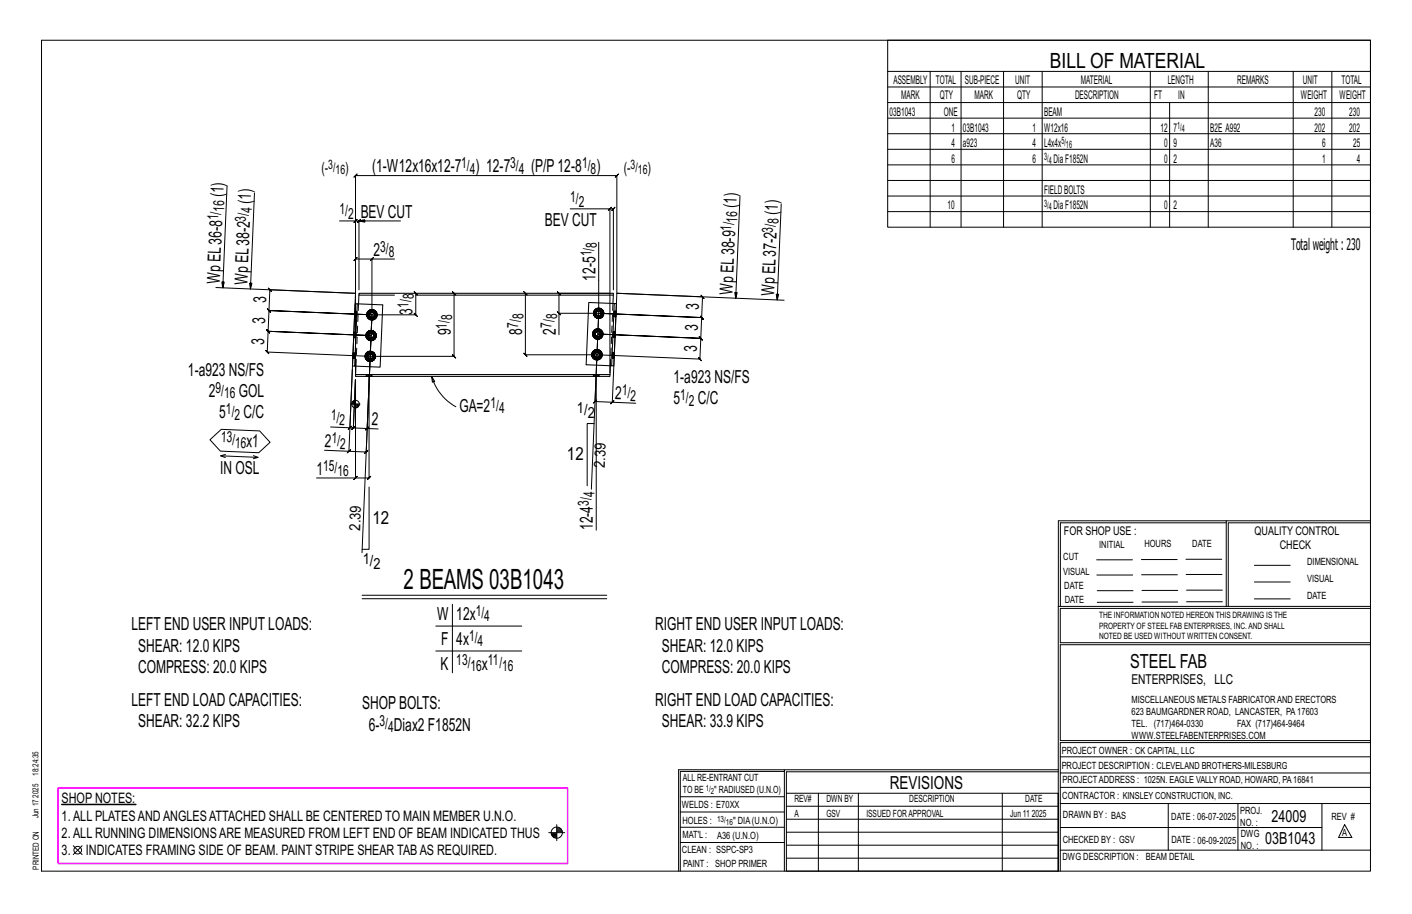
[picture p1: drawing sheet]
<svg xmlns="http://www.w3.org/2000/svg" width="432mm" height="279mm" viewBox="0 0 432 279" stroke-linecap="round" stroke-linejoin="round" font-family="sans-serif">
<path d="M18.9 245.8h22.7v.2h-22.7z" fill="#000" stroke="#000" stroke-width=".31"/>
<g fill="none" stroke="#000" stroke-width=".31">
<path d="M12.7 12.3h406.4v254h-406.4zM271.5 12.3h147.6v57.2h-147.6zM271.5 21.8h147.6M271.5 26.6h147.6M271.5 31.4h147.6M271.5 36.1h147.6M284.5 21.8v47.7M293.9 21.8v47.7M306.9 21.8v47.7M318.7 21.8v47.7M351.8 21.8v47.7M357.7 31.4v38.1"/>
<path d="M369.5 21.8v47.7M395.5 21.8v47.7M407.3 21.8v47.7M69.4 56.9l-1.3 31.1-.3-1.8 .8 .1-.5 1.7M77.8 59l-1.2 29.3-.3-1.7h.7l-.4 1.7M271.5 40.9h147.6M271.5 45.6h147.6M271.5 50.4h147.6M271.5 55.2h147.6M271.5 59.9h147.6M103.8 67.5h4.9l-.5 .5 1-1-.5 .5h1.1l-.5 .5 1-1-.5 .5v21.1M109.8 67.5l1.7 .4v-.7l-1.7 .3h12.7"/>
<path d="M113.2 79.7l1-1zM113.7 79.2h-5l.5-.5-1 1 .5-.5v34.8M120.6 79.2h-6.9v17h13.4l.5 .5-1-1 .5 .5v-6.5l.5 .5-1-1 .5 .5M174.4 63.8h12.1v50.2M183.1 74v21.8l-1.1 26.9-.6 .5 1.1-.9-.5 .4 5.2 .3M186.5 63.8h1.1l-.5 .5 1-1-.5 .5v24.8M187 63.3l-1 1zM226.3 60.1l-1.3 31.1-.3-1.8h.7l-.4 1.8M238.9 62.4l-1.2 29.3-.3-1.8 .7 .1-.4 1.7M271.5 64.7h147.6M66 87.9l42.7 1.8v-36l-.5 .5 1-1-.5 .5h79.9l-.5 .5 1-1-.5 .5v36l51.2 2.1M112.2 96.2h.5"/>
<path d="M112.3 95.7l.5 .1-.1 .4M112.7 97.3l.5 .3M112.7 96.2l.1 .4-.5 .2M112.8 95.8l.2-.3-.3-.3a1.52 1.52 0 0 0 0 2.1l.3-.3-.2-.4M113 97l.3 .2-.1 .4 .5 .2M113.2 94.8l-.5 .4M113.3 97.2l.4 .1v.5l.6-.2M113.7 96.8l-3 72.2M113.7 94.7l-.5 .1 .1 .5-.3 .2M113.7 95.2l.4 .1 .2-.5 .5 .4-.3 .3M114.1 95.3l.4 .2 .3 .7h.5l-.2 .6M114.3 94.8l-.6-.1v.5l-.4 .1"/>
<path d="M114.5 97l.3 .3-.5 .3-.2-.4-.4 .1M114.7 96.6l.4 .2-.3 .5M114.8 96.2l-.3 .8-.4 .2M114.8 95.2l.3 .5-.4 .1M115.1 95.7l.2 .5M138.9 89.7l-.5-.5 1 1-.5-.5v19.2l-.5-.5 1 1-.5-.5h-25.7l-31.5-1.3 .5 .5-1-1 .5 .5 .3-6.3 .5 .5-1-1 .5 .5 31.5 1.3-31.5-1.3 .5 .5-1-1 .5 .5 .3-6.4 .4 .5-.9-1 .5 .5 31.4 1.3-31.4-1.3 .4 .5-.9-1 .5 .5 .2-6.3 .5 .5-1-1.1 .5 .6 26.2 1.1-2 48.3-7.5-.4M160.7 89.7l-.5-.5 1 1-.5-.5v18.8l-.5-.5 1 1-.5-.5h21.9l31.4 1.3 .5 .5-.9-1.1 .4 .6 .3-6.4 .5 .5-1-1 .5 .5-31.5-1.3 31.5 1.3 .5 .5-1-1 .5 .5 .3-6.3 .5 .5-1-1 .5 .5-31.5-1.3 31.5 1.3 .5 .5-1-1 .5 .5 .2-6.3 .5 .5-.9-1.1 .4 .6-26.2-1.1-1.4 33.3 7.2 .3M170.4 95.3l1 1zM181.6 95.8h.5M181.7 95.2l.4 .2v.4M182 96.8l.5 .4M182.1 95.8v.4l-.4 .1"/>
<path d="M182.1 95.4l.3-.4-.4-.3a1.52 1.52 0 0 0 0 2.1l.4-.3-.3-.3M182.4 96.5l.3 .2-.2 .5 .6 .1M182.5 94.4l-.5 .3M182.7 96.7l.4 .1v.5l.6-.1M183.1 94.2l-.6 .2 .2 .4-.3 .2M183.1 94.7l.4 .1 .2-.4 .5 .3-.4 .3M183.5 94.8l.3 .2 .3 .8h.5l-.1 .5M183.7 94.4l-.6-.2v.5l-.4 .1M183.8 96.5l.4 .3-.5 .4-.2-.5-.4 .1M184 96.2l.5 .1-.3 .5M184.1 95.8l-.3 .7-.3 .2M184.2 94.7l.3 .5-.5 .2"/>
<path d="M184.5 95.2l.1 .6M186.5 89.7h-15.6l-.5-.5 1 1-.5-.5v6.1M107.7 112.9l-.7 17.9-5.9-.3M111.7 108.9h.5M111.8 108.4l.5 .1-.1 .4M112 102.6h.5M112.1 102l.4 .2v.4M112.1 110l.5 .3M112.2 108.9l.1 .4-.5 .2M112.3 108.5l.2-.3-.4-.3a1.52 1.52 0 0 0 0 2.1l.4-.3-.2-.4M112.4 103.7l.5 .3M112.5 102.6v.4l-.4 .2"/>
<path d="M112.5 109.7l.3 .2-.2 .4 .6 .2M112.5 102.2l.2-.3-.3-.4a1.52 1.52 0 0 0 0 2.2l.3-.4-.2-.3M112.6 107.5l-.5 .4M112.7 103.3l.4 .2-.2 .5 .6 .1M112.8 109.9l.4 .1v.5l.6-.2M112.9 115.1v31l.5-.5-1 1 .5-.5h-4.2M112.9 101.2l-.5 .3M113.1 103.5l.4 .1v.5l.6-.1M113.2 107.4l-.6 .1 .2 .5-.3 .2M113.2 107.9l.4 .1 .2-.5 .5 .4-.4 .3M113.5 101.1l-.6 .1 .2 .4-.4 .3M113.5 101.6h.4l.2-.4 .5 .3-.4 .4"/>
<path d="M113.6 108l.3 .2 .3 .7h.5l-.1 .6M113.8 107.5l-.6-.1v.5l-.4 .1M113.9 101.6l.3 .3 .3 .7h.5l-.1 .6M113.9 109.7l.4 .3-.5 .3-.2-.4-.4 .1M114.1 101.2l-.6-.1v.5h-.4M114.2 109.3l.4 .2-.3 .5M114.2 103.3l.4 .4-.5 .3-.2-.5-.4 .1M114.2 108.9l-.3 .8-.3 .2M114.3 107.9l.3 .5-.4 .1M114.4 103l.5 .2-.3 .5M114.5 102.6l-.3 .7-.3 .2M114.6 101.5l.3 .5-.5 .2"/>
<path d="M114.6 108.4l.1 .5M114.9 102l.1 .6M132 115.1l.9 1.5-.7 .2zM132 115.1a15.5 15.5 0 0 0 7.4 9.3M170.9 102.3v-6.5h12.2l-2.3 53.8M181 108.5h.5M181.2 107.9l.4 .2-.1 .4M181.3 102.1h.5M181.4 101.5l.5 .2-.1 .4M181.5 109.5l.5 .4M181.5 108.5l.1 .4-.4 .1M181.6 108.1l.2-.4-.3-.3a1.52 1.52 0 0 0 0 2.1l.3-.3-.2-.3"/>
<path d="M181.7 103.2l.5 .3M181.8 102.1l.1 .4-.5 .2M181.8 109.2l.4 .2-.2 .5 .6 .1M181.9 101.7l.2-.3-.4-.4a1.52 1.52 0 0 0 0 2.2l.4-.4-.2-.3M182 107.1l-.5 .3M182.1 102.8l.3 .3-.2 .4 .6 .1M182.2 109.4l.4 .1v.5l.5-.1M182.2 100.7l-.5 .3M182.3 115.1v47M182.4 103.1h.4v.5l.6-.1M182.6 106.9l-.6 .2 .2 .4-.4 .2M182.6 107.4l.4 .1 .1-.4 .5 .3-.3 .3"/>
<path d="M182.8 100.6l-.6 .1 .2 .5-.3 .2M182.8 101.1l.4 .1 .2-.5 .5 .3-.4 .4M183 107.5l.3 .2 .3 .8h.5l-.1 .5M183.1 107.1l-.5-.2v.5l-.4 .1M183.2 101.2l.3 .2 .3 .7h.5l-.1 .6M183.3 109.2l.3 .3-.5 .4-.1-.5-.4 .1M183.4 100.7l-.6-.1v.5l-.4 .1M183.5 108.9l.5 .1-.4 .5M183.5 102.8l.4 .4-.5 .3-.2-.4h-.4M183.6 108.5l-.3 .7-.3 .2M183.6 107.4l.4 .5-.5 .2M183.8 102.5l.4 .2-.3 .5"/>
<path d="M183.8 102.1l-.3 .7-.3 .3M183.9 101l.3 .5-.4 .2M184 107.9l.1 .6M184.2 101.5l.1 .6M64.2 134.4l3.5-3.2 11.7 .5 3.2 3.5-3.5 3.2-11.7-.5zM67.5 139.3l11.4 .5-1.4 .4M68.9 138.9l-1.4 .4 1.4 .6M77.5 139.3l1.4 .5M106.2 138.4l1-.9zM106.5 131.2l1-.9zM107 130.8h1.1l-.6 .5 1.1-1-.5 .5 .6-14.7-.6 14.7-.6 .5 1.1-1-.5 .5 4.2 .2M107.3 123.5h2.8"/>
<path d="M107.7 123v.5M107.9 122.7v.8M108.1 122.6v.9M108.3 122.4v1.1M108.5 122.4v1.1M108.7 124.9v-8.8v30h-11.9M108.9 123.5v1.2M109.1 123.5v1.1M109.4 123.5v1M109.6 123.5v.8M109.8 123.5v.5M111.8 131.5l1-1z"/>
<path d="M115.6 131.1l-3.3-.1 1.4-34.8-1.7 42 .5-.5-1 1 .5-.5-5.3-.2M181.7 129.5h-2.1v19M186.7 123.4l1.1-.9zM108.2 146.6l1-1zM112.9 148.9v19h-2.1M375 159.8h-50.7v25.6M375 159.2h-51.3l-.1 107.1M419.1 159.2h-44.1v26.2M419.1 159.8h-43.5v25.6M335.4 171.1h10.9M335.4 175.8h11M349 171h11"/>
<path d="M349.1 175.7h11M362.7 171h10.9M362.7 175.6h11M383.6 172.8h11M383.6 177.9h11M110.7 182h74.9M110.7 183h74.9M133.3 191.4h26.3M133.3 199h26.3M138.3 184.7v21M323.7 185.4h95.4M335.5 184.1h11"/>
<path d="M335.5 180.6h11M349.2 184h11M349.2 180.5h11M362.9 180.4h10.9M362.9 184h10.9M383.6 183.1h11M419.1 186h-94.9v10.5h94.9M419.1 197.1h-94.9v29.3h94.9v.6h-94.9v39.3M239.9 235.8h-31.9v30.5M239.9 235.3h-32.4v31M323.6 235.3h-83.7v31M323.6 235.9h-83.1v6.6"/>
<path d="M324.2 236.3h94.9M324.2 231.4h94.9M22.4 258.5l2.7 2.7M25.1 258.5l-2.7 2.7M167.8 254.5h4.9M168.6 254.8h1.7M168.6 255.1h1.7M168.7 255.4h1.6M169 255.7h1.3M169.3 256h1M170.3 252.1v4.9M170.3 254.2h1.7"/>
<path d="M170.3 253.1h.9M170.3 254h1.6M170.3 253.7h1.4M170.3 253.4h1.2M208 252.9h31.9M208 257.5h31.9M208 243.6h31.9M208 248.2h31.9M240.5 242.5h83.1v23.8h-83.1zM240.5 258.4h83.1M240.5 254.4h83.1M240.5 250.4h83.1"/>
<path d="M240.5 246.5h83.1M250.3 242.5v23.8M262.5 242.5v23.8M306.5 242.5v23.8M324.2 253h80.1M324.2 245.6h94.9M324.2 259.9h94.9M324.2 240.7h94.9M357.3 245.6v14.3M378.6 245.6v14.3M404.3 245.6v14.3M411.2 252.1l2.2 3.9h-4z"/>
<path d="M240.5 262.3h83.1"/>
<circle cx="108.7" cy="123.5" r="1.16"/>
<circle cx="23.8" cy="259.9" r="1.17"/>
<circle cx="170.3" cy="254.5" r="1.71"/>
</g>
<path d="M17.8 240.9h155.8v23h-155.8z" fill="none" stroke="#f0f" stroke-width=".5"/>
<g fill="none" stroke="#000" stroke-width=".32">
<path d="M108.6 92.8l.6 .1-.7 19h-.7zM109.2 92.9l7.8 .3-.7 19-7.8-.3M109.8 90.2l-.2 2.7M120.6 90.2h-10.8v-.5h77.8v.5h-60.5M187.6 90.2l-.2 2.6M187.8 92.8h.7l-.8 19h-.6zM187.8 92.8l-7.8-.3-.7 19 7.8 .3M108.7 114.5h77.8v.6h-77.8zM108.8 111.9l-.1 2.6M112 114.5h.1M112 115.1h.1M113.7 114.5h.1"/>
<path d="M113.7 115.1h.1M181.5 114.5h.1M181.5 115.1h.1M183.2 114.5h.1M183.2 115.1h.1M186.7 111.8l-.2 2.7"/>
</g>
<g fill="none" stroke="#000" stroke-width=".31" stroke-dasharray="2 1.4">
<path d="M108.4 96.8l.7 .1zM108.4 96.8v-.2M108.4 96.3v.3l.7 .1v.1M108.4 96l.1-.3h.6v.3M108.5 95.7v-.3h.7l-.1 .3M108.5 95.4v-.2l.7 .1v.1M108.5 95.2l.7 .1M109.1 96.4v-.4h-.7v.3l.7 .1v.3M109.6 92.9l-.8 19M112.2 96.2l.1 .7zM112.2 96.2l.1 .6zM112.2 96.2l.8-1.3-.8 1.3 .8 1.4-.8-1.4h.5"/>
<path d="M112.3 95.6l-.1 .6zM112.3 96.9l.3 .5zM112.3 96.8l.5-.2-.1-.4M112.3 95.7l.5 .1-.1 .4M112.6 95.1l-.3 .5zM112.6 97.4l.5 .3zM112.6 95.1l.5-.3zM112.7 97.3l.5 .3zM112.7 97.3l.5 .3M112.7 95.2l.5-.4zM112.7 95.2l.5-.4M112.8 96.6l.5 .6"/>
<path d="M112.8 95.8l.5-.5M112.9 96.2l.1 .4zM113 97.6h1.5zM113 94.9h1.5zM113 95.5l-.3-.3-.5 1 .1-.5v1.1l.4 .5-.4-.5 .4 .5 .3-.3M113 95.8l-.1 .4zM113 96.6l.3 .3zM113 95.8l.3-.3zM113.1 97.7l.6 .1zM113.1 94.8l.6-.1zM113.3 97.2l.4 .1v.5l-.5-.2 .5 .2-.5-.2zM113.3 96.9l.4 .1z"/>
<path d="M113.3 95.5l.4-.1zM113.7 94.7l-.5 .1 .5-.1-.5 .1 .1 .5 .4-.1M113.7 97.8l.7-.1zM113.7 97.8l.6-.2zM113.7 97.8l.6-.2M113.7 97.3l.4-.1 .2 .4M113.7 97l.4-.1zM113.7 95.4l.4 .1zM113.7 94.7l.6 .1-.6-.1 .6 .1-.2 .5-.4-.1zM113.7 94.7l.7 .1zM114.1 97.2l.4-.2M114.1 96.9l.3-.3z"/>
<path d="M114.1 95.5l.3 .3zM114.1 95.3l.4 .2M114.3 97.6l.5-.3zM114.3 97.6l.5-.3M114.3 94.8l.5 .4zM114.3 94.8l.5 .4M114.4 97.7l.5-.3zM114.4 94.8l.5 .3zM114.4 95.8l.1 .4zM114.5 94.9l.8 1.3zM114.5 96.2l-.1 .4zM114.7 96.6l.4 .2-.3 .5"/>
<path d="M114.7 95.8l.4-.1-.3-.5M114.8 97.3l-.3-.3 .3-.8M114.8 95.2l-.3 .3 .3 .7h.5l-.2 .6M114.9 95.1l.3 .5zM115.1 95.7l.2 .5zM115.1 95.7l.2 .5M115.2 96.9l-.3 .5zM115.2 95.6l.1 .6zM115.3 96.2l-.8 1.4zM115.3 96.2l-.1 .7zM181.5 95.8l.1 .6zM181.6 95.8l.1 .5z"/>
<path d="M181.6 95.8l.7-1.4-.7 1.4 .7 1.3-.7-1.3h.5M181.6 95.2l-.1 .6zM181.6 96.4l.4 .5zM181.7 96.3l.4-.1v-.4M181.7 95.2l.4 .2v.4M182 94.6l-.4 .6zM182 96.9l.5 .3zM182 94.6l.5-.3zM182 96.8l.5 .4zM182 96.8l.5 .4M182 94.7l.5-.3zM182 94.7l.5-.3"/>
<path d="M182.1 96.2l.6 .5M182.1 95.4l.6-.6M182.3 95.8l.1 .4zM182.3 97.1h1.5zM182.3 94.4h1.5zM182.4 95l-.4-.3-.4 1.1 .1-.6v1.1l.3 .5-.3-.5 .3 .5 .4-.3M182.4 95.4l-.1 .4zM182.4 96.2l.3 .3zM182.4 95.4l.3-.3zM182.5 97.2l.6 .2zM182.5 94.3l.6-.1zM182.7 96.7l.4 .1v.5l-.6-.1 .6 .1-.6-.1z"/>
<path d="M182.7 96.5l.4 .1zM182.7 95.1l.4-.1zM183.1 94.2l-.6 .2 .6-.2-.6 .2 .2 .4 .4-.1M183.1 97.4l.6-.2zM183.1 97.3l.6-.1zM183.1 97.3l.6-.1M183.1 96.8l.4-.1 .2 .5M183.1 96.6l.4-.1zM183.1 95l.4 .1zM183.1 94.2l.6 .2-.6-.2 .6 .2-.2 .4-.4-.1zM183.1 94.2l.6 .1zM183.5 96.7l.3-.2"/>
<path d="M183.5 96.5l.3-.3zM183.5 95.1l.3 .3zM183.5 94.8l.3 .2M183.7 97.2l.5-.4zM183.7 97.2l.5-.4M183.7 94.4l.5 .3zM183.7 94.4l.5 .3M183.7 97.2l.5-.3zM183.7 94.3l.5 .3zM183.8 95.4l.1 .4zM183.8 94.4l.8 1.4zM183.9 95.8l-.1 .4z"/>
<path d="M184 96.2l.5 .1-.3 .5M184 95.4l.5-.2-.3-.5M184.2 96.8l-.4-.3 .3-.7M184.2 94.7l-.4 .3 .3 .8h.5l-.1 .5M184.2 94.6l.4 .6zM184.5 95.2l.1 .6zM184.5 95.2l.1 .6M184.6 96.4l-.4 .5zM184.6 95.2l.1 .6zM184.6 95.8l-.8 1.3zM184.7 95.8l-.1 .6zM187.7 95.6v.4h.7v-.3l-.7-.1v-.2"/>
<path d="M187.7 95.1l.7 .1zM188.4 96.8h-.7M188.4 96.6v.2h-.7v-.2M188.4 96.3v.3h-.7v-.3M188.4 96v.3h-.7v-.3M188.4 95.7v-.3h-.7v-.2M188.4 95.2v.2M107.9 109.5l.7 .1zM107.9 109.5v-.2M107.9 109v.3h.7v.2M107.9 108.7v-.3h.7v.3M107.9 108.4v-.3h.7v.3"/>
<path d="M107.9 108.1v-.2h.7v.2M107.9 107.9h.7M108.1 103.2l.7 .1zM108.1 103.2l.1-.2M108.2 102.7v.3h.6v.2M108.2 102.4v-.4l.7 .1v.3M108.2 102v-.2h.7v.3M108.2 101.8v-.2h.7v.2M108.2 101.6h.7M108.6 109.1v-.4h-.7v.3l.7 .1v.2M108.8 102.7l.1-.3h-.7v.3h.6v.3M111.6 108.9l.1 .6z"/>
<path d="M111.7 108.9l.1 .6zM111.7 108.9l.8-1.3-.8 1.3 .8 1.4-.8-1.4h.5M111.7 108.3l-.1 .6zM111.7 109.5l.4 .6zM111.8 109.5l.5-.2-.1-.4M111.8 108.4l.5 .1-.1 .4M111.9 102.6l.1 .6zM112 102.6l.1 .6zM112 102.6l.7-1.3-.7 1.3 .7 1.3-.7-1.3h.5M112 114.5h.1M112 114.5v.6M112 102l-.1 .6z"/>
<path d="M112 103.2l.4 .5zM112.1 115.1h-.1M112.1 103.2l.4-.2v-.4M112.1 102l.4 .2v.4M112.1 107.8l-.4 .5zM112.1 110.1l.5 .3zM112.1 107.8l.5-.3zM112.1 110l.5 .3zM112.1 110l.5 .3M112.1 107.9l.5-.4zM112.1 107.9l.5-.4M112.3 115.1h-.2v-.6h.2"/>
<path d="M112.3 109.3l.5 .6M112.3 108.5l.5-.5M112.4 101.5l-.4 .5zM112.4 103.7l.5 .4zM112.4 101.5l.5-.4zM112.4 103.7l.5 .3zM112.4 103.7l.5 .3M112.4 101.5l.5-.3zM112.4 101.5l.5-.3M112.4 108.9l.1 .4zM112.5 110.3h1.5zM112.5 107.6h1.5z"/>
<path d="M112.5 108.2l-.4-.3-.4 1 .1-.5v1.1l.3 .5-.3-.5 .3 .5 .4-.3M112.5 108.5l-.1 .4zM112.5 109.3l.3 .3zM112.5 108.5l.3-.3zM112.5 114.5h.4v.6h-.4zM112.5 115.1h-.2v-.6h.2M112.5 103l.6 .5M112.5 102.2l.6-.6M112.6 110.4l.6 .1zM112.6 107.5l.6-.2zM112.7 102.6l.1 .4zM112.7 103.9h1.5z"/>
<path d="M112.7 101.3h1.5zM112.7 101.9l-.3-.4-.4 1.1 .1-.6v1.2l.3 .5-.3-.5 .3 .5 .3-.4M112.8 102.2l-.1 .4zM112.8 103l.3 .3zM112.8 102.2l.3-.3zM112.8 109.9l.4 .1v.5l-.6-.2 .6 .2-.6-.2zM112.8 109.6l.4 .1zM112.8 108.2l.4-.1zM112.9 115.1h.3v-.6h.3M112.9 114.5h.3M112.9 104.1l.6 .1zM112.9 101.1l.6-.1z"/>
<path d="M113.1 103.5l.4 .1v.5l-.6-.1 .6 .1-.6-.1zM113.1 103.3l.4 .1zM113.1 101.9l.4-.1zM113.2 115.1h.3v-.6h.2M113.2 107.4l-.6 .1 .6-.1-.6 .1 .2 .5 .4-.1M113.2 110.5l.6-.1zM113.2 110.5l.6-.2zM113.2 110.5l.6-.2M113.2 110l.4-.1 .2 .4M113.2 109.7l.4-.1zM113.2 108.1l.4 .1zM113.2 107.4l.6 .1-.6-.1 .6 .1-.2 .5-.4-.1z"/>
<path d="M113.2 107.3l.6 .2zM113.5 115.1h.2v-.6M113.5 101.1l-.6 .1 .6-.1-.6 .1 .2 .4h.4M113.5 104.2l.6-.1zM113.5 104.1l.6-.1zM113.5 104.1l.6-.1M113.5 103.6l.4-.1 .2 .5M113.5 103.4l.4-.1zM113.5 101.8l.4 .1zM113.5 101.1l.6 .1-.6-.1 .6 .1-.2 .4h-.4zM113.5 101l.6 .1zM113.6 109.9l.3-.2"/>
<path d="M113.6 109.6l.3-.3zM113.6 108.2l.3 .3zM113.6 108l.3 .2M113.7 115.1v-.6M113.7 115.1h.1M113.8 110.3l.5-.3zM113.8 110.3l.5-.3M113.8 107.5l.5 .4zM113.8 107.5l.5 .4M113.8 110.4l.5-.3zM113.8 107.5l.5 .3zM113.9 103.5l.3-.2"/>
<path d="M113.9 103.3l.3-.3zM113.9 101.9l.3 .3zM113.9 101.6l.3 .3M113.9 108.5l.1 .4zM114 107.6l.7 1.3zM114 108.9l-.1 .4zM114.1 104l.5-.3zM114.1 104l.5-.3M114.1 101.2l.5 .3zM114.1 101.2l.5 .3M114.1 104.1l.5-.4zM114.1 101.1l.5 .4z"/>
<path d="M114.2 109.3l.4 .2-.3 .5M114.2 108.5l.4-.1-.3-.5M114.2 102.2l.1 .4zM114.2 101.3l.8 1.3zM114.3 102.6l-.1 .4zM114.3 110l-.4-.3 .3-.8M114.3 107.9l-.4 .3 .3 .7h.5l-.1 .6M114.3 107.8l.4 .5zM114.4 103l.5 .2-.3 .5M114.4 102.2l.5-.2-.3-.5M114.6 103.7l-.4-.4 .3-.7M114.6 101.5l-.4 .4 .3 .7h.5l-.1 .6"/>
<path d="M114.6 101.5l.3 .5zM114.6 108.4l.1 .5zM114.6 108.4l.1 .5M114.7 109.5l-.4 .6zM114.7 108.3l.1 .6zM114.7 108.9l-.7 1.4zM114.8 108.9l-.1 .6zM114.9 102l.1 .6zM114.9 102l.1 .6M114.9 103.2l-.3 .5zM114.9 102l.2 .6zM115 102.6l-.8 1.3z"/>
<path d="M115.1 102.6l-.2 .6zM181 108.5l.1 .6zM181 108.5l.2 .5zM181 108.5l.8-1.4-.8 1.4 .8 1.3-.8-1.3h.5M181.1 107.8l-.1 .7zM181.1 109.1l.3 .5zM181.2 109l.4-.1-.1-.4M181.2 107.9l.4 .2-.1 .4M181.2 102.1l.1 .6zM181.3 102.1l.1 .6zM181.3 102.1l.8-1.3-.8 1.3 .8 1.3-.8-1.3h.5M181.3 101.5l-.1 .6z"/>
<path d="M181.3 102.7l.4 .5zM181.4 102.7l.5-.2-.1-.4M181.4 101.5l.5 .2-.1 .4M181.4 107.3l-.3 .5zM181.4 109.6l.5 .3zM181.4 107.3l.5-.3zM181.5 114.5h.1M181.5 114.5v.6M181.5 109.5l.5 .4zM181.5 109.5l.5 .4M181.5 107.4l.5-.3zM181.5 107.4l.5-.3"/>
<path d="M181.5 115.1h.1M181.6 108.9l.6 .5M181.6 108.1l.6-.6M181.7 101l-.4 .5zM181.7 103.2l.5 .4zM181.7 101l.5-.4zM181.7 115.1h-.2v-.6h.2M181.7 103.2l.5 .3zM181.7 103.2l.5 .3M181.7 101l.5-.3zM181.7 101l.5-.3M181.8 108.5l.1 .4z"/>
<path d="M181.8 109.8h1.5zM181.8 107.1h1.5zM181.8 107.7l-.3-.3-.5 1.1 .2-.6v1.1l.3 .5-.3-.5 .3 .5 .3-.3M181.9 108.1l-.1 .4zM181.9 108.9l.3 .3zM181.9 108.1l.3-.3zM181.9 102.5l.5 .6M181.9 101.7l.5-.5M181.9 109.9l.7 .1zM181.9 107l.7-.1zM182 114.5h.3v.6h-.3zM182 115.1h-.3v-.6h.3"/>
<path d="M182 102.1l.1 .4zM182.1 103.4h1.5zM182.1 100.8h1.5zM182.1 101.4l-.4-.4-.4 1.1 .1-.6v1.2l.3 .5-.3-.5 .3 .5 .4-.4M182.1 101.7l-.1 .4zM182.1 102.5l.3 .3zM182.1 101.7l.3-.3zM182.2 109.4l.4 .1v.5l-.6-.1 .6 .1-.6-.1zM182.2 109.2h.4zM182.2 107.8l.4-.1zM182.2 103.6l.6 .1zM182.2 100.6l.6-.1z"/>
<path d="M182.3 115.1h.4v-.6h.2M182.3 114.5h.4M182.4 103.1h.4v.5l-.6-.1 .6 .1-.6-.1zM182.4 102.8l.4 .1zM182.4 101.4l.4-.1zM182.6 106.9l-.6 .2 .6-.2-.6 .2 .2 .4 .4-.1M182.6 110l.6-.1zM182.6 110l.5-.1zM182.6 110l.5-.1M182.6 109.5l.4-.1 .1 .5M182.6 109.2h.4zM182.6 107.7l.4 .1z"/>
<path d="M182.6 106.9l.5 .2-.5-.2 .5 .2-.1 .4-.4-.1zM182.6 106.9l.6 .1zM182.7 115.1h.2v-.6h.2M182.8 100.6l-.6 .1 .6-.1-.6 .1 .2 .5 .4-.1M182.8 103.7l.6-.1zM182.8 103.6l.6-.1zM182.8 103.6l.6-.1M182.8 103.1h.4l.2 .4M182.8 102.9l.4-.1zM182.8 101.3l.4 .1zM182.8 100.6l.6 .1-.6-.1 .6 .1-.2 .5-.4-.1zM182.8 100.5l.6 .1z"/>
<path d="M182.9 115.1h.2l.1-.6M183 109.4l.3-.2M183 109.2l.3-.3zM183 107.8l.3 .3zM183 107.5l.3 .2M183.1 109.9l.5-.4zM183.1 109.9l.5-.4M183.1 107.1l.5 .3zM183.1 107.1l.5 .3M183.2 109.9l.5-.3zM183.2 107l.5 .3zM183.2 115.1v-.6"/>
<path d="M183.2 115.1h-.1M183.2 103.1l.3-.3M183.2 102.8l.3-.3zM183.2 101.4l.3 .3zM183.2 101.2l.3 .2M183.3 108.1l.1 .4zM183.3 107.1l.8 1.4zM183.4 108.5l-.1 .4zM183.4 103.5l.5-.3zM183.4 103.5l.5-.3M183.4 100.7l.5 .3zM183.4 100.7l.5 .3"/>
<path d="M183.4 103.6l.5-.4zM183.4 100.6l.5 .4zM183.5 108.9l.5 .1-.4 .5M183.5 108.1l.5-.2-.4-.5M183.5 101.7l.1 .4zM183.6 100.8l.7 1.3zM183.6 102.1l-.1 .4zM183.6 109.5l-.3-.3 .3-.7M183.6 107.4l-.3 .3 .3 .8h.5l-.1 .5M183.7 107.3l.3 .5zM183.8 102.5l.4 .2-.3 .5M183.8 101.7l.4-.2-.3-.5"/>
<path d="M183.9 103.2l-.4-.4 .3-.7M183.9 101l-.4 .4 .3 .7h.5l-.1 .6M183.9 101l.4 .5zM184 107.9l.1 .6zM184 107.9l.1 .6M184 109.1l-.3 .5zM184 107.8l.1 .7zM184.1 108.5l-.8 1.3zM184.1 108.5l-.1 .6zM184.2 101.5l.1 .6zM184.2 101.5l.1 .6M184.3 102.7l-.4 .5z"/>
<path d="M184.3 101.5l.1 .6zM184.3 102.1l-.7 1.3zM184.4 102.1l-.1 .6zM186.7 111.8l.7-19M187.2 108.3v.3l.7 .1v-.4h-.7v-.3M187.2 107.8l.7 .1zM187.5 102l-.1 .3h.7v-.3h-.6v-.3M187.5 101.4l.7 .1zM187.8 109.5l-.7-.1M187.8 109.3v.2l-.7-.1v-.1M187.8 109v.3h-.7l.1-.3M187.9 108.7l-.1 .3h-.6v-.4"/>
<path d="M187.9 108.3v-.2l-.7-.1v-.1M187.9 107.9v.2M188.1 103.1h-.7M188.1 102.9v.2h-.7v-.2M188.1 102.7v.2h-.7v-.3M188.1 102.3v.4l-.7-.1v-.3M188.1 102v-.3h-.6v-.2M188.2 101.5l-.1 .2"/>
</g>
<text font-size="8.6" x="123.4" y="180">2 BEAMS 03B1043</text>
<text font-size="6.4" x="321.1" y="20.7">BILL OF MATERIAL</text>
<text font-size="5.9" x="345.6" y="204.1">STEEL FAB</text>
<g font-size="5.5">
<text x="113.8" y="52.7">(1-W12x16x12-7</text>
<text x="145.4" y="52.7">) 12-7</text>
<text x="162.4" y="52.7">(P/P12-8</text>
<text x="182.4" y="52.7">)</text>
<text x="68.3" y="60.3" transform="rotate(-88 68.3 60.3)">(1)</text>
<text x="76.7" y="62.4" transform="rotate(-88 76.7 62.4)">(1)</text>
<text x="225.2" y="63.5" transform="rotate(-88 225.2 63.5)">(1)</text>
<text x="237.8" y="65.8" transform="rotate(-88 237.8 65.8)">(1)</text>
<text x="110.3" y="66.5">BEV CUT</text>
<text x="166.6" y="69">BEV CUT</text>
<text x="114.2" y="78.2">2</text>
<text x="67.2" y="86.9" transform="rotate(-88 67.2 86.9)">WpEL36-8</text>
<text x="75.6" y="87.2" transform="rotate(-88 75.6 87.2)">WpEL38-2</text>
<text x="182.1" y="85.8" transform="rotate(-90 182.1 85.8)">12-5</text>
<text x="81.4" y="92.7" transform="rotate(-88 81.4 92.7)">3</text>
<text x="213.7" y="94.9" transform="rotate(-88 213.7 94.9)">3</text>
<text x="224" y="90.1" transform="rotate(-88 224 90.1)">WpEL38-9</text>
<text x="236.7" y="90.6" transform="rotate(-88 236.7 90.6)">WpEL37-2</text>
<text x="81.1" y="99.1" transform="rotate(-88 81.1 99.1)">3</text>
<text x="126.2" y="96.2" transform="rotate(-90 126.2 96.2)">3</text>
<text x="213.4" y="101.2" transform="rotate(-88 213.4 101.2)">3</text>
<text x="80.8" y="105.4" transform="rotate(-88 80.8 105.4)">3</text>
<text x="137.9" y="102.5" transform="rotate(-90 137.9 102.5)">9</text>
<text x="159.7" y="102.3" transform="rotate(-90 159.7 102.3)">8</text>
<text x="169.9" y="102.3" transform="rotate(-90 169.9 102.3)">2</text>
<text x="213.1" y="107.6" transform="rotate(-88 213.1 107.6)">3</text>
<text x="57.5" y="114.8">1-a923 NS/FS</text>
<text x="206" y="117">1-a923 NS/FS</text>
<text x="63.9" y="121.4">2</text>
<text x="73.1" y="121.4">GOL</text>
<text x="140.5" y="125.9">GA=2</text>
<text x="188.1" y="122" transform="rotate(2 188.1 122)">2</text>
<text x="206" y="123.5">5</text>
<text x="213.4" y="123.5">C/C</text>
<text x="67.1" y="127.9">5</text>
<text x="74.5" y="127.9">C/C</text>
<text x="113.6" y="130.1" transform="rotate(2 113.6 130.1)">2</text>
<text x="75.3" y="136.7" transform="rotate(2 75.3 136.7)">x1</text>
<text x="99.3" y="136.7" transform="rotate(2 99.3 136.7)">2</text>
<text x="173.4" y="140.8">12</text>
<text x="67.4" y="144.8">IN OSL</text>
<text x="96.8" y="145.1">1</text>
<text x="113.9" y="160.2">12</text>
<text x="181.3" y="162.1" transform="rotate(-90 181.3 162.1)">12-4</text>
<text x="133.7" y="189.4">W</text>
<text x="139.5" y="189.4">12x</text>
<text x="40.2" y="192.7">LEFT END USER INPUT LOADS:</text>
<text x="134.9" y="197.1">F</text>
<text x="139.5" y="197.1">4x</text>
<text x="200.4" y="192.7">RIGHT END USER INPUT LOADS:</text>
<text x="42.3" y="199.2">SHEAR: 12.0 KIPS</text>
<text x="202.4" y="199.2">SHEAR: 12.0 KIPS</text>
<text x="42.3" y="205.7">COMPRESS: 20.0 KIPS</text>
<text x="134.7" y="204.7">K</text>
<text x="147.4" y="204.7">x</text>
<text x="202.4" y="205.7">COMPRESS: 20.0 KIPS</text>
<text x="40.2" y="215.8">LEFT END LOAD CAPACITIES:</text>
<text x="200.4" y="215.8">RIGHT END LOAD CAPACITIES:</text>
<text x="110.7" y="216.8">SHOPBOLTS:</text>
<text x="42.3" y="222.4">SHEAR: 32.2 KIPS</text>
<text x="112.8" y="223.3">6-</text>
<text x="120.4" y="223.3">Diax2 F1852N</text>
<text x="202.4" y="222.4">SHEAR: 33.9 KIPS</text>
<text x="272.2" y="241.1">REVISIONS</text>
</g>
<g font-size="5.1">
<text x="388.9" y="251.3">24009</text>
<text x="386.9" y="258.1">03B1043</text>
</g>
<text font-size="4.9" x="394.8" y="76.4">Totalweight : 230</text>
<g font-size="4.7">
<text x="98.3" y="52.8">(-</text>
<text x="105.6" y="52.8">)</text>
<text x="141" y="51.4">1/</text>
<text x="143.6" y="53.1">4</text>
<text x="156" y="51.4">3/</text>
<text x="158.6" y="53.1">4</text>
<text x="178" y="51.4">1/</text>
<text x="180.6" y="53.1">8</text>
<text x="190.8" y="52.8">(-</text>
<text x="198" y="52.8">)</text>
<text x="68.5" y="64.8" transform="rotate(-88 68.5 64.8)">16</text>
<text x="77" y="65.2" transform="rotate(-88 77 65.2)">4</text>
<text x="103.8" y="65.3">1/</text>
<text x="174.4" y="61.6">1/</text>
<text x="177" y="63.3">2</text>
<text x="66.8" y="67.4" transform="rotate(-88 66.8 67.4)">1/</text>
<text x="75.2" y="67.7" transform="rotate(-88 75.2 67.7)">3/</text>
<text x="106.4" y="67">2</text>
<text x="223.6" y="70.6" transform="rotate(-88 223.6 70.6)">1/</text>
<text x="225.4" y="68" transform="rotate(-88 225.4 68)">16</text>
<text x="236.3" y="71.1" transform="rotate(-88 236.3 71.1)">3/</text>
<text x="238.1" y="68.5" transform="rotate(-88 238.1 68.5)">8</text>
<text x="116.3" y="76.9">3/</text>
<text x="182.5" y="75.8" transform="rotate(-90 182.5 75.8)">8</text>
<text x="118.9" y="78.6">8</text>
<text x="180.9" y="78.4" transform="rotate(-90 180.9 78.4)">1/</text>
<text x="124.9" y="94.1" transform="rotate(-90 124.9 94.1)">1/</text>
<text x="126.6" y="91.5" transform="rotate(-90 126.6 91.5)">8</text>
<text x="136.6" y="100.4" transform="rotate(-90 136.6 100.4)">1/</text>
<text x="138.3" y="97.8" transform="rotate(-90 138.3 97.8)">8</text>
<text x="158.4" y="100.2" transform="rotate(-90 158.4 100.2)">7/</text>
<text x="160.1" y="97.6" transform="rotate(-90 160.1 97.6)">8</text>
<text x="168.7" y="100.3" transform="rotate(-90 168.7 100.3)">7/</text>
<text x="170.4" y="97.7" transform="rotate(-90 170.4 97.7)">8</text>
<text x="65.9" y="120.1">9/</text>
<text x="68.5" y="121.8">16</text>
<text x="150" y="124.7">1/</text>
<text x="190.2" y="120.9" transform="rotate(2 190.2 120.9)">1/</text>
<text x="192.7" y="122.6" transform="rotate(2 192.7 122.6)">2</text>
<text x="208" y="122.3">1/</text>
<text x="210.6" y="124">2</text>
<text x="69.1" y="126.6">1/</text>
<text x="71.7" y="128.3">2</text>
<text x="101.2" y="128.3" transform="rotate(2 101.2 128.3)">1/</text>
<text x="103.7" y="130.1" transform="rotate(2 103.7 130.1)">2</text>
<text x="152.6" y="126.4">4</text>
<text x="176.4" y="126.2">1/</text>
<text x="179.7" y="127.8">2</text>
<text x="67.5" y="135.1" transform="rotate(2 67.5 135.1)">13/</text>
<text x="71.8" y="136.9" transform="rotate(2 71.8 136.9)">16</text>
<text x="101.4" y="135.5" transform="rotate(2 101.4 135.5)">1/</text>
<text x="103.9" y="137.3" transform="rotate(2 103.9 137.3)">2</text>
<text x="98.8" y="143.9">15/</text>
<text x="185" y="143" transform="rotate(-88 185 143)">2.39</text>
<text x="103.2" y="145.5">16</text>
<text x="180.1" y="154.7" transform="rotate(-90 180.1 154.7)">3/</text>
<text x="181.8" y="152.1" transform="rotate(-90 181.8 152.1)">4</text>
<text x="110.1" y="162.2" transform="rotate(-88 110.1 162.2)">2.39</text>
<text x="111" y="172.3">1/</text>
<text x="114.2" y="173.9">2</text>
<text x="145.5" y="188.2">1/</text>
<text x="148.1" y="189.9">4</text>
<text x="143.4" y="195.8">1/</text>
<text x="146" y="197.5">4</text>
<text x="139.5" y="203.4">13/</text>
<text x="149.2" y="203.4">11/</text>
<text x="143.9" y="205.1">16</text>
<text x="153.6" y="205.1">16</text>
<text x="116.1" y="222.1">3/</text>
<text x="118.7" y="223.7">4</text>
</g>
<g font-size="4.4">
<text x="18.9" y="245.6">SHOP NOTES:</text>
<text x="18.9" y="250.8">1.ALL PLATESANDANGLESATTACHED SHALL BE CENTERED TO MAIN MEMBER U.N.O.</text>
<text x="18.9" y="256.1">2.ALL RUNNING DIMENSIONSARE MEASURED FROM LEFT END OF BEAM INDICATED THUS</text>
<text x="18.9" y="261.3">3.</text>
<text x="26.3" y="261.3">INDICATES FRAMING SIDE OF BEAM. PAINT STRIPE SHEAR TABAS REQUIRED.</text>
</g>
<text font-size="4.2" x="346" y="209.1">ENTERPRISES, LLC</text>
<g font-size="4">
<text x="100.4" y="51.8">3/</text>
<text x="102.6" y="53.2">16</text>
<text x="192.8" y="51.8">3/</text>
<text x="195.1" y="53.2">16</text>
</g>
<g font-size="3.7">
<text x="273.2" y="25.6">ASSEMBLY</text>
<text x="286.2" y="25.6">TOTAL</text>
<text x="295.1" y="25.6">SUB-PIECE</text>
<text x="310.4" y="25.6">UNIT</text>
<text x="330.5" y="25.6">MATERIAL</text>
<text x="357.1" y="25.6">LENGTH</text>
<text x="378.3" y="25.6">REMARKS</text>
<text x="398.4" y="25.6">UNIT</text>
<text x="410.2" y="25.6">TOTAL</text>
<text x="272.1" y="35.5">03B1043</text>
<text x="275.6" y="30.4">MARK</text>
<text x="287.4" y="30.4">QTY</text>
<text x="288.6" y="35.5">ONE</text>
<text x="298" y="30.4">MARK</text>
<text x="311" y="30.4">QTY</text>
<text x="319.3" y="35.5">BEAM</text>
<text x="328.7" y="30.4">DESCRIPTION</text>
<text x="353" y="30.4">FT</text>
<text x="360.3" y="30.4">IN</text>
<text x="397.8" y="30.4">WEIGHT</text>
<text x="402" y="35.5">230</text>
<text x="409.6" y="30.4">WEIGHT</text>
<text x="412.6" y="35.5">230</text>
<text x="290.9" y="40.2">1</text>
<text x="294.5" y="40.2">03B1043</text>
<text x="315.8" y="40.2">1</text>
<text x="319.3" y="40.2">W12x16</text>
<text x="354.9" y="40.2">12</text>
<text x="358.9" y="40.2">7</text>
<text x="370.1" y="40.2">B2E A992</text>
<text x="402" y="40.2">202</text>
<text x="412.6" y="40.2">202</text>
<text x="290.9" y="45">4</text>
<text x="294.5" y="45">a923</text>
<text x="315.8" y="45">4</text>
<text x="319.3" y="45">L4x4x</text>
<text x="356" y="45">0</text>
<text x="358.9" y="45">9</text>
<text x="370.1" y="45">A36</text>
<text x="404.3" y="45">6</text>
<text x="413.8" y="45">25</text>
<text x="290.9" y="49.7">6</text>
<text x="315.8" y="49.7">6</text>
<text x="322.2" y="49.7">DiaF1852N</text>
<text x="356" y="49.7">0</text>
<text x="358.9" y="49.7">2</text>
<text x="404.3" y="49.7">1</text>
<text x="415" y="49.7">4</text>
<text x="319.3" y="59.3">FIELDBOLTS</text>
<text x="289.8" y="64">10</text>
<text x="322.2" y="64">DiaF1852N</text>
<text x="356" y="64">0</text>
<text x="358.9" y="64">2</text>
<text x="325.3" y="163.4">FOR SHOP USE :</text>
<text x="383.7" y="163.4">QUALITY CONTROL</text>
<text x="391.4" y="167.8">CHECK</text>
</g>
<g font-size="3.1">
<text x="360" y="39.4">1/</text>
<text x="361.4" y="40.5">4</text>
<text x="324.6" y="44.1">5/</text>
<text x="326" y="45.3">16</text>
<text x="319.3" y="48.9">3/</text>
<text x="320.7" y="50">4</text>
<text x="319.3" y="63.2">3/</text>
<text x="320.7" y="64.3">4</text>
<text x="336.2" y="167.4">INITIAL</text>
<text x="350" y="167.1">HOURS</text>
<text x="364.6" y="167.2">DATE</text>
<text x="325.2" y="171.3">CUT</text>
<text x="399.8" y="172.8">DIMENSIONAL</text>
<text x="325.1" y="175.8">VISUAL</text>
<text x="399.8" y="177.9">VISUAL</text>
<text x="325.5" y="180">DATE</text>
<text x="325.7" y="184.4">DATE</text>
<text x="399.8" y="183.1">DATE</text>
<text x="346" y="215">MISCELLANEOUS METALS FABRICATORAND ERECTORS</text>
<text x="346" y="218.6">623 BAUMGARDNER ROAD, LANCASTER, PA17603</text>
<text x="346" y="225.8">WWW.STEELFABENTERPRISES.COM</text>
<text x="346" y="222.2">TEL. (717)464-0330</text>
<text x="378.3" y="222.2">FAX (717)464-9464</text>
<text x="324.7" y="230.5">PROJECT OWNER : CK CAPITAL, LLC</text>
<text x="208.8" y="238.8">ALL RE-ENTRANT CUT</text>
<text x="324.7" y="235.1">PROJECT DESCRIPTION : CLEVELAND BROTHERS-MILESBURG</text>
<text x="324.9" y="239.5">PROJECTADDRESS : 1025N. EAGLE VALLY ROAD, HOWARD, PA16841</text>
<text x="208.8" y="242.5">TO BE</text>
<text x="218.4" y="242.5">&quot; RADIUSED (U.N.O)</text>
<text x="242.9" y="245.3">REV#</text>
<text x="252.7" y="245.3">DWN BY</text>
<text x="278.1" y="245.3">DESCRIPTION</text>
<text x="313.5" y="245.3">DATE</text>
<text x="324.9" y="244.2">CONTRACTOR : KINSLEY CONSTRUCTION, INC.</text>
<text x="208.5" y="247">WELDS : E70XX</text>
<text x="208.7" y="251.7">HOLES :</text>
<text x="224.2" y="251.8">&quot; DIA(U.N.O)</text>
<text x="242.9" y="249.9">A</text>
<text x="252.7" y="249.9">GSV</text>
<text x="264.9" y="249.9">ISSUED FORAPPROVAL</text>
<text x="309" y="249.9">Jun 11</text>
<text x="315.5" y="249.9">2025</text>
<text x="325.1" y="250">DRAWN BY : BAS</text>
<text x="358.2" y="250.5">DATE : 06-07-2025</text>
<text x="379.3" y="248.9">PROJ.</text>
<text x="407.2" y="250.5">REV #</text>
<text x="208.7" y="256.3">MAT'L :</text>
<text x="219.3" y="256.4">A36 (U.N.O)</text>
<text x="325" y="257.6">CHECKED BY : GSV</text>
<text x="358.3" y="257.7">DATE : 06-09-2025</text>
<text x="379.3" y="252.5">NO. :</text>
<text x="379.5" y="255.9">DWG</text>
<text x="410.5" y="255.5">A</text>
<text x="208.6" y="260.7">CLEAN : SSPC-SP3</text>
<text x="324.9" y="262.9">DWG DESCRIPTION :</text>
<text x="350.4" y="263">BEAM DETAIL</text>
<text x="379.5" y="259.5">NO. :</text>
<text x="208.9" y="265">PAINT : SHOP PRIMER</text>
</g>
<g font-size="2.7">
<text x="336.1" y="189">THE INFORMATION NOTED HEREON THIS DRAWING IS THE</text>
<text x="336.1" y="195.4">NOTED BE USED WITHOUT WRITTEN CONSENT.</text>
<text x="336.1" y="192.2">PROPERTY OF STEEL FAB ENTERPRISES, INC.AND SHALL</text>
</g>
<g font-size="2.6">
<text x="215.9" y="241.8">1/</text>
<text x="217.4" y="242.7">2</text>
<text x="219.3" y="251.1">13/</text>
<text x="222" y="252.1">16</text>
</g>
<g font-size="2.5">
<text x="11.7" y="237.1" transform="rotate(-90 11.7 237.1)">18:24:35</text>
<text x="11.8" y="243.8" transform="rotate(-90 11.8 243.8)">2025</text>
<text x="11.8" y="250.1" transform="rotate(-90 11.8 250.1)">Jun 17</text>
<text x="11.9" y="265.8" transform="rotate(-90 11.9 265.8)">PRINTED ON</text>
</g>
</svg>
